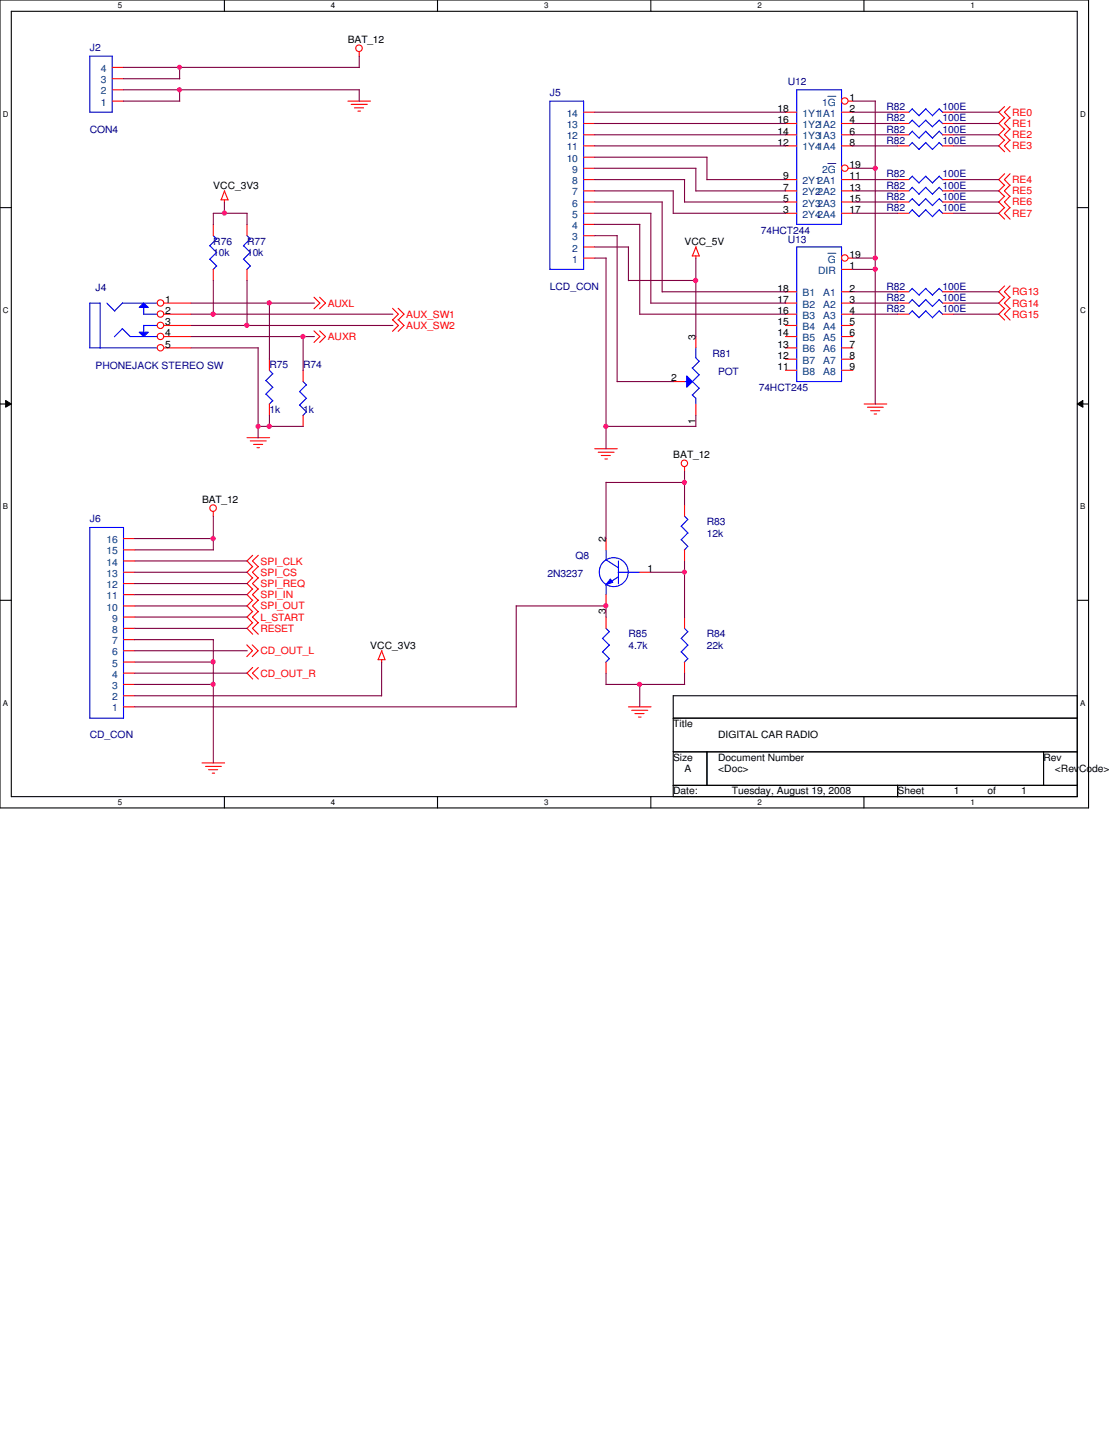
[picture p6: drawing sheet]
<svg xmlns="http://www.w3.org/2000/svg" width="216mm" height="279mm" viewBox="0 0 216 279" stroke-linecap="round" stroke-linejoin="round" font-family="sans-serif">
<path d="M0 0h211.9v157.3h-211.9zM2.2 2.2h207.5v152.9h-207.5z" fill="none" stroke="#000" stroke-width=".21"/>
<g fill="#fff">
<path d="M22.9 .3h.9v1.7h-.9z"/>
<path d="M22.9 155.4h.9v1.7h-.9z"/>
</g>
<path d="M43.7 0v2.2M43.7 155.1v2.2" fill="none" stroke="#000" stroke-width=".21"/>
<g fill="#fff">
<path d="M64.4 .3h.9v1.7h-.9z"/>
<path d="M64.4 155.4h.9v1.7h-.9z"/>
</g>
<path d="M85.2 0v2.2M85.2 155.1v2.2" fill="none" stroke="#000" stroke-width=".21"/>
<g fill="#fff">
<path d="M105.9 .3h.9v1.7h-.9z"/>
<path d="M105.9 155.4h.9v1.7h-.9z"/>
</g>
<path d="M126.7 0v2.2M126.7 155.1v2.2" fill="none" stroke="#000" stroke-width=".21"/>
<g fill="#fff">
<path d="M147.4 .3h.9v1.7h-.9z"/>
<path d="M147.4 155.4h.9v1.7h-.9z"/>
</g>
<path d="M168.2 0v2.2M168.2 155.1v2.2" fill="none" stroke="#000" stroke-width=".21"/>
<g fill="#fff">
<path d="M188.9 .3h.9v1.7h-.9z"/>
<path d="M188.9 155.4h.9v1.7h-.9z"/>
<path d="M.6 21.3h1.1v1.7h-1.1z"/>
<path d="M210.3 21.3h1.1v1.7h-1.1z"/>
<path d="M.6 59.5h1.1v1.8h-1.1z"/>
<path d="M210.3 59.5h1.1v1.8h-1.1z"/>
</g>
<path d="M0 40.4h2.2M209.7 40.4h2.2" fill="none" stroke="#000" stroke-width=".21"/>
<g fill="#fff">
<path d="M.6 97.7h1v1.8h-1z"/>
<path d="M210.3 97.7h1v1.8h-1z"/>
</g>
<path d="M0 78.7h2.2M209.7 78.7h2.2" fill="none" stroke="#000" stroke-width=".21"/>
<path d="M1.1 78l1.1 .7-1.1 .6zM209.7 78.7l1.1-.7v1.3z" fill="#000"/>
<path d="M1.1 78l1.1 .7-1.1 .6zM209.7 78.7l1.1-.7v1.3z" fill="none" stroke="#000" stroke-width=".19"/>
<g fill="#fff">
<path d="M.6 136h.9v1.7h-.9z"/>
<path d="M210.3 136h.9v1.7h-.9z"/>
</g>
<path d="M0 116.9h2.2M209.7 116.9h2.2M131.1 135.5h78.6v19.6h-78.6zM131.1 139.8h78.6M131.1 146.4h78.6M131.1 152.9h78.6M137.6 146.4v6.5M174.8 152.9v2.2M203.2 146.4v6.5" fill="none" stroke="#000" stroke-width=".21"/>
<g fill="none" stroke="#f00" stroke-width=".21">
<path d="M67.7 19.7h4.4M69.9 10.1v.9M165.1 19.7h.9M43 38.9h1.4M43.7 38.9v.5M43.7 37.2l.7 1.7M43.7 37.1l-.6 1.8M68.4 20.3h3.1M69 21h1.8M69.7 21.6h.5M113.6 39.3h2.2M113.6 37.2h2.2"/>
<path d="M113.6 35h2.2M113.6 32.8h2.2M113.6 30.6h2.2M113.6 28.4h2.2M113.6 26.2h2.2M113.6 24h2.2M113.6 21.8h2.2M152.9 39.3h2.2M152.9 37.2h2.2M152.9 35h2.2M152.9 28.4h2.2M152.9 26.2h2.2"/>
<path d="M152.9 24h2.2M152.9 21.8h2.2M163.8 39.3h2.2M163.8 37.2h2.2M163.8 35h2.2M163.8 28.4h2.2M163.8 26.2h2.2M163.8 24h2.2M163.8 21.8h2.2M165.1 32.8h.9M195.6 20.7l-1.2 1.1 1.2 1.2M195.6 22.9l-1.2 1.1 1.2 1.2"/>
<path d="M195.6 25.1l-1.2 1.1 1.2 1.1M195.6 27.3l-1.2 1.1 1.2 1.1M195.6 33.8l-1.2 1.2 1.2 1.1M195.6 36l-1.2 1.2 1.2 1.1M195.6 38.2l-1.2 1.1 1.2 1.2M196.6 20.7l-1.1 1.1 1.1 1.2M196.6 22.9l-1.1 1.1 1.1 1.2M196.6 25.1l-1.1 1.1 1.1 1.1M196.6 27.3l-1.1 1.1 1.1 1.1M196.6 33.8l-1.1 1.2 1.1 1.1M196.6 36l-1.1 1.2 1.1 1.1M196.6 38.2l-1.1 1.1 1.1 1.2"/>
<path d="M61.1 57.9l1.2 1.1-1.2 1.1M62.2 57.9l1.2 1.1-1.2 1.1M113.6 50.2h2.2M113.6 48.1h2.2M113.6 45.9h2.2M113.6 43.7h2.2M113.6 41.5h2.2M135.5 49.8v.5M135.5 48.1l.6 1.8M135.5 48l-.8 1.8h1.4M152.9 56.8h2.2M152.9 59h2.2"/>
<path d="M152.9 41.5h2.2M163.8 56.8h2.2M163.8 59h2.2M163.8 41.5h2.2M163.8 52.5h2.2M165.1 50.2h.9M174.8 56.8h2.2M174.8 59h2.2M183.5 56.8h2.2M183.5 59h2.2M195.6 40.4l-1.2 1.1 1.2 1.2M195.6 55.7l-1.2 1.1 1.2 1.2"/>
<path d="M195.6 57.9l-1.2 1.1 1.2 1.1M196.6 40.4l-1.1 1.1 1.1 1.2M196.6 55.7l-1.1 1.1 1.1 1.2M196.6 57.9l-1.1 1.1 1.1 1.1M61.1 64.4l1.2 1.1-1.2 1.2M62.2 64.4l1.2 1.1-1.2 1.2M76.4 62.2l1.2 1.2-1.2 1.1M76.4 60l1.2 1.2-1.2 1.1M77.5 62.2l1.2 1.2-1.2 1.1M77.5 60l1.2 1.2-1.2 1.1M152.9 61.2h2.2M152.9 63.4h2.2"/>
<path d="M152.9 65.5h2.2M152.9 67.7h2.2M152.9 69.9h2.2M152.9 72.1h2.2M163.8 61.2h2.2M163.8 63.4h2.2M163.8 65.5h2.2M163.8 67.7h2.2M163.8 69.9h2.2M163.8 72.1h2.2M168.2 78.7h4.4M168.9 79.3h3.1"/>
<path d="M169.5 80h1.8M174.8 61.2h2.2M183.5 61.2h2.2M195.6 60l-1.2 1.2 1.2 1.1M196.6 60l-1.1 1.2 1.1 1.1M41.5 99.6v.9M48.1 85.2h4.4M48.7 85.9h3.1M49.4 86.5h1.7M50 87.2h.5M115.8 87.4h4.4M116.5 88.1h3"/>
<path d="M117.1 88.7h1.7M117.8 89.4h.4M133.3 90.9v.9M170.2 80.6h.4M24 118h2.2M24 115.8h2.2M24 113.6h2.2M24 111.4h2.2M24 109.2h2.2M24 107.1h2.2M24 104.9h2.2M49.2 110.3l-1.1 1.1 1.1 1.2"/>
<path d="M49.2 112.5l-1.1 1.1 1.1 1.1M49.2 114.6l-1.1 1.2 1.1 1.1M49.2 116.8l-1.1 1.2 1.1 1.1M49.2 119l-1.1 1.1 1.1 1.2M49.2 108.1l-1.1 1.1 1.1 1.2M50.3 110.3l-1.2 1.1 1.2 1.2M50.3 112.5l-1.2 1.1 1.2 1.1M50.3 114.6l-1.2 1.2 1.2 1.1M50.3 116.8l-1.2 1.2 1.2 1.1M50.3 119l-1.2 1.1 1.2 1.2M50.3 108.1l-1.2 1.1 1.2 1.2M24 137.6h2.2"/>
<path d="M24 135.5h2.2M24 133.3h2.2M24 131.1h2.2M24 128.9h2.2M24 126.7h2.2M24 124.5h2.2M24 122.3h2.2M24 120.1h2.2M48 125.6l1.1 1.1-1.1 1.1M49.1 125.6l1.1 1.1-1.1 1.1M49.2 121.2l-1.1 1.1 1.1 1.2M49.2 130l-1.1 1.1 1.1 1.1"/>
<path d="M50.3 121.2l-1.2 1.1 1.2 1.2M50.3 130l-1.2 1.1 1.2 1.1M73.6 128.4h1.3M74.3 128.4v.5M74.3 126.7l.7 1.8M74.3 126.7l-.7 1.7M122.3 137.6h4.4M123 138.3h3.1M123.6 138.9h1.8M124.3 139.6h.5M39.3 148.5h4.4M40 149.2h3.1"/>
<path d="M40.6 149.9h1.8M41.3 150.5h.5"/>
<circle cx="69.9" cy="9.4" r=".64"/>
<circle cx="164.5" cy="19.7" r=".63"/>
<circle cx="164.5" cy="32.7" r=".63"/>
<circle cx="164.5" cy="50.2" r=".63"/>
<circle cx="41.5" cy="98.9" r=".64"/>
<circle cx="133.2" cy="90.2" r=".63"/>
</g>
<g fill="none" stroke="#00f" stroke-width=".21">
<path d="M107.1 19.7h6.5v32.8h-6.5zM155.1 17.5h8.7v26.2h-8.7zM155.1 48.1h8.7v26.2h-8.7zM177.6 56.2l1.3 1.3M177.6 58.3l1.3 1.4M177.6 56.1l-.6 .7M177.6 58.3l-.6 .7M180.2 56.2l1.4 1.3M180.2 58.3l1.4 1.4M180.3 56.1l-1.4 1.3M180.3 58.3l-1.4 1.3M182.8 56.2l.8 .7"/>
<path d="M182.8 58.3l.8 .8M182.9 56.1l-1.4 1.3M182.9 58.3l-1.4 1.3M177.6 60.5l1.3 1.4M177.6 60.5l-.6 .7M180.2 60.5l1.4 1.4M180.3 60.5l-1.4 1.3M182.8 60.5l.8 .7M182.9 60.5l-1.4 1.3M17.5 102.7h6.5v37.1h-6.5z"/>
</g>
<path d="M161.2 18.8h1.5M161.2 31.8h1.5M161.2 49.3h1.5" fill="none" stroke="#004080" stroke-width=".19"/>
<path d="M27.1 59.9l.9-.9 .9 .9z" fill="#00f"/>
<path d="M27.1 59.9l.9-.9 .9 .9z" fill="none" stroke="#00f" stroke-width=".21"/>
<path d="M27.1 64.7h1.8l-.9 .8z" fill="#00f"/>
<g fill="none" stroke="#00f" stroke-width=".21">
<path d="M177.6 21.2l1.3 1.4M177.6 21.2l-.6 .6M180.2 21.2l1.4 1.4M180.3 21.2l-1.4 1.3M182.8 21.2l.8 .7M182.9 21.2l-1.4 1.3M17.5 59h2M17.5 59v8.7h13.1M19.5 59v8.8M20.8 59l1.6 1.6M23.8 59h6.8M23.9 59l-1.6 1.5"/>
<path d="M28 59.9v1.3M23.8 64l1.6 1.5h5.2M23.8 64l-1.5 1.6M27.1 64.7h1.8l-.9 .8zM28 63.3v1.4M28 63.4h2.6M28 61.2h2.6M118 107.1v2M118 113.8v2M118 109l2.4 1.6M120.4 111.4h4.1M120.4 109.2v4.5"/>
<path d="M120.4 112.3l-2.5 1.6"/>
<circle cx="119.5" cy="111.4" r="2.82"/>
</g>
<g fill="none" stroke="#f00" stroke-width=".21">
<path d="M174.8 21.8h2.2M183.5 21.8h2.2M31.9 59h5.3M31.9 61.2h5.3M31.9 63.4h5.3M31.9 65.5h5.3M31.9 67.7h5.3"/>
<circle cx="31.2" cy="59" r=".63"/>
<circle cx="31.2" cy="61.2" r=".63"/>
<circle cx="31.2" cy="65.5" r=".63"/>
<circle cx="31.2" cy="63.4" r=".63"/>
<circle cx="31.2" cy="67.7" r=".63"/>
</g>
<path d="M118.8 112.7l.5 .7-1.3 .4z" fill="#00f"/>
<g fill="none" stroke="#00f" stroke-width=".21">
<path d="M17.5 10.9h4.3v10.9h-4.3zM177.6 23.4l1.3 1.3M177.6 25.6l1.3 1.3M177.6 23.4l-.6 .6M177.6 25.5l-.6 .7M180.2 23.4l1.4 1.3M180.2 25.6l1.4 1.3M180.3 23.4l-1.4 1.3M180.3 25.5l-1.4 1.4M182.8 23.4l.8 .7M182.8 25.6l.8 .7M182.9 23.4l-1.4 1.3"/>
<path d="M182.9 25.5l-1.4 1.4M118.8 112.7l.5 .7-1.3 .4zM132.6 102.4l1.3 1.4M132.6 105.1l1.3 1.3M133.3 100.5l.6 .7M133.9 101.1l-1.3 1.4M133.9 103.8l-1.3 1.3M133.9 106.4l-.7 .7M117.3 124.3l1.4 1.3M117.3 126.9l1.4 1.4M118 122.3l.7 .7M118.6 123l-1.3 1.3"/>
<path d="M118.6 125.6l-1.3 1.4M118.6 128.2l-.7 .7M132.6 124.3l1.3 1.3M132.6 126.9l1.3 1.4M133.3 122.3l.6 .7M133.9 123l-1.3 1.3M133.9 125.6l-1.3 1.4M133.9 128.2l-.7 .7"/>
</g>
<g fill="none" stroke="#f00" stroke-width=".21">
<path d="M21.8 19.7h2.2M21.8 17.5h2.2M21.8 15.3h2.2M21.8 13.1h2.2M174.8 24h2.2M174.8 26.2h2.2M183.5 24h2.2M183.5 26.2h2.2M133.3 98.3v2.2M118 104.9v2.2M118 115.8v2.2M124.5 111.4h2.2"/>
<path d="M133.3 107.1v2.1M118 120.1v2.2M118 128.9v2.2M133.3 120.1v2.2M133.3 128.9v2.2"/>
</g>
<path d="M133.7 73.2l1.1 1.1-1.1 1.1z" fill="#00f"/>
<g fill="none" stroke="#00f" stroke-width=".21">
<path d="M177.6 27.8l1.3 1.3M177.6 34.3l1.3 1.3M177.6 36.5l1.3 1.3M177.6 38.7l1.3 1.3M177.6 27.7l-.6 .7M177.6 34.3l-.6 .7M177.6 36.4l-.6 .8M177.6 38.7l-.6 .6M180.2 27.8l1.4 1.3M180.2 34.3l1.4 1.3M180.2 36.5l1.4 1.3M180.2 38.7l1.4 1.3"/>
<path d="M180.3 27.7l-1.4 1.4M180.3 34.3l-1.4 1.3M180.3 36.4l-1.4 1.4M180.3 38.7l-1.4 1.3M182.8 27.8l.8 .6M182.8 34.3l.8 .7M182.8 36.5l.8 .7M182.8 38.7l.8 .7M182.9 27.7l-1.4 1.4M182.9 34.3l-1.4 1.3M182.9 36.4l-1.4 1.4M182.9 38.7l-1.4 1.3"/>
<path d="M40.9 47.8l1.3 1.4M40.9 50.5l1.3 1.3M41.5 45.9l.7 .7M42.2 46.5l-1.4 1.4M42.2 49.1l-1.4 1.4M42.2 51.8l-.7 .7M47.4 47.8l1.4 1.4M47.4 50.5l1.4 1.3M48.1 45.9l.7 .7M48.7 46.5l-1.3 1.4M48.7 49.1l-1.3 1.4M48.7 51.8l-.7 .7"/>
<path d="M177.6 40.9l1.3 1.3M177.6 40.8l-.6 .7M180.2 40.9l1.4 1.3M180.3 40.8l-1.4 1.4M182.8 40.9l.8 .7M182.9 40.8l-1.4 1.4M51.8 74.1l1.3 1.3M51.8 76.7l1.3 1.4M52.5 72.1l.6 .7M53.1 72.8l-1.4 1.3M53.1 75.4l-1.4 1.4M53.1 78l-.7 .7"/>
<path d="M58.3 76.2l1.4 1.4M58.3 78.9l1.4 1.3M59 74.3l.7 .7-1.4 1.3M59.6 77.6l-1.3 1.3M133.2 74.3h.5M133.7 73.2l1.1 1.1-1.1 1.1zM134.7 74.3l1.4 1.3M134.7 71.6l1.4 1.4M135.4 69.6l.7 .8M135.5 67.7v2M136.1 75.6l-1.4 1.3 .8 .6v1.2M136.1 72.9l-1.3 1.4"/>
<path d="M136.1 70.3l-1.3 1.4M59.6 80.2l-.6 .7"/>
</g>
<g fill="none" stroke="#f00" stroke-width=".21">
<path d="M174.8 28.4h2.2M174.8 35h2.2M174.8 37.2h2.2M174.8 39.3h2.2M183.5 28.4h2.2M183.5 35h2.2M183.5 37.2h2.2M183.5 39.3h2.2M41.5 43.7v2.2M41.5 52.5v2.1M48.1 43.7v2.2M48.1 52.5v2.1"/>
<path d="M174.8 41.5h2.2M183.5 41.5h2.2M52.5 69.9v2.2M52.5 78.7v2.2M59 72.1v2.2M131.1 74.3h2.2M135.5 65.5v2.2M135.5 78.7v2.2M59 80.9v2.1"/>
</g>
<g fill="none" stroke="#800040" stroke-width=".21">
<path d="M24 13.1h46M24 19.7h11M24 17.5h46M24 15.3h11M35 13.1v2.3M35 17.5v2.2M69.9 10.9v2.3M69.9 17.5v2.2M166 19.7h4.4M170.4 19.7v59M43.7 39.3v2.3M115.8 21.8h37.2"/>
<path d="M115.8 28.4h37.2M115.8 30.6h21.9M115.8 35h17.5M115.8 37.2h15.3M115.8 32.8h19.7M115.8 39.3h13.1v17.6M115.8 24h37.2M115.8 26.2h37.2M131.1 37.2v4.4M133.3 35v4.4M133.3 39.3h19.7M135.5 37.2h17.5"/>
<path d="M135.5 32.8v4.4M137.6 30.6v4.4M137.6 35h15.4M166 21.8h8.8M166 28.4h8.8M166 35h8.8M166 37.2h8.8M166 32.8h4.4M166 39.3h8.8M166 24h8.8M166 26.2h8.8M185.7 21.8h8.8"/>
<path d="M185.7 28.4h8.8M185.7 35h8.8M185.7 37.2h8.8M185.7 39.3h8.8M185.7 24h8.8M185.7 26.2h8.8M37.2 59h24M41.5 54.6v6.6M48.1 41.5v2.2M48.1 54.6v8.8M48.1 41.5h-6.6v2.2M52.5 59v11"/>
<path d="M115.8 41.5h10.9M115.8 43.7h8.8M115.8 50.2h2.2M115.8 48.1h6.6M115.8 45.9h4.4l-.1 28.4h11M118 50.2v37.2M122.3 48.1v6.6M122.3 54.6h13.2M124.5 43.7v17.5M126.7 41.5v17.5h26.3M128.9 56.8h24.1M131.1 41.5h21.9"/>
<path d="M135.5 50.2v15.3M166 59h8.8M166 41.5h8.8M166 56.8h8.8M166 50.2h4.4M166 52.5h4.4M185.7 59h8.8M185.7 41.5h8.8M185.7 56.8h8.8M37.2 65.5h24M37.2 61.2h39.3M37.2 63.4h39.3"/>
<path d="M37.2 67.7h13.1M50.2 67.7v17.6M59 65.5v6.6M124.5 61.2h28.5M166 61.2h8.8M185.7 61.2h8.8M50.2 83h8.9M52.5 80.9v2.2M117.9 83h17.6M118 93.9v11M118 93.9h15.3M133.3 91.8v6.5"/>
<path d="M135.5 80.9v2.2M26.2 104.9h15.4M26.2 107.1h15.4M26.2 111.4h21.9M26.2 113.6h21.9M26.2 115.8h21.9M26.2 118h21.9M26.2 109.2h21.9M41.5 100.5v6.6M100.5 118h17.5M100.5 117.9v19.7M118 118v2.2"/>
<path d="M126.7 111.4h6.6M133.3 109.2v11M26.2 124.5h15.3M26.2 135.5h48.1M26.2 120.1h21.9M26.2 122.3h21.9M26.2 126.7h21.9M26.2 131.1h21.9M26.2 137.6h74.3M26.2 128.9h15.4M26.2 133.3h15.4M41.5 124.5v24"/>
<path d="M74.3 128.9v6.6M118 131.1v2.2M118 133.3h15.3M124.5 133.2v4.4M133.3 131v2.3"/>
</g>
<circle cx="50.2" cy="83" r=".43" fill="#f0f"/>
<circle cx="50.2" cy="83" r=".43" fill="none" stroke="#f0f" stroke-width=".21"/>
<circle cx="34.9" cy="13.1" r=".4" fill="#f0f"/>
<circle cx="34.9" cy="13.1" r=".4" fill="none" stroke="#f0f" stroke-width=".21"/>
<circle cx="59" cy="65.5" r=".43" fill="#f0f"/>
<circle cx="59" cy="65.5" r=".43" fill="none" stroke="#f0f" stroke-width=".21"/>
<circle cx="52.4" cy="59" r=".43" fill="#f0f"/>
<circle cx="52.4" cy="59" r=".43" fill="none" stroke="#f0f" stroke-width=".21"/>
<circle cx="52.4" cy="83" r=".43" fill="#f0f"/>
<circle cx="52.4" cy="83" r=".43" fill="none" stroke="#f0f" stroke-width=".21"/>
<circle cx="34.9" cy="17.5" r=".42" fill="#f0f"/>
<circle cx="34.9" cy="17.5" r=".42" fill="none" stroke="#f0f" stroke-width=".21"/>
<circle cx="41.5" cy="61.2" r=".43" fill="#f0f"/>
<circle cx="41.5" cy="61.2" r=".43" fill="none" stroke="#f0f" stroke-width=".21"/>
<circle cx="43.7" cy="41.5" r=".43" fill="#f0f"/>
<circle cx="43.7" cy="41.5" r=".43" fill="none" stroke="#f0f" stroke-width=".21"/>
<circle cx="48" cy="63.3" r=".43" fill="#f0f"/>
<circle cx="48" cy="63.3" r=".43" fill="none" stroke="#f0f" stroke-width=".21"/>
<circle cx="117.9" cy="83" r=".43" fill="#f0f"/>
<circle cx="117.9" cy="83" r=".43" fill="none" stroke="#f0f" stroke-width=".21"/>
<circle cx="135.4" cy="54.6" r=".43" fill="#f0f"/>
<circle cx="135.4" cy="54.6" r=".43" fill="none" stroke="#f0f" stroke-width=".21"/>
<circle cx="41.5" cy="104.9" r=".43" fill="#f0f"/>
<circle cx="41.5" cy="104.9" r=".43" fill="none" stroke="#f0f" stroke-width=".21"/>
<circle cx="41.5" cy="128.9" r=".43" fill="#f0f"/>
<circle cx="41.5" cy="128.9" r=".43" fill="none" stroke="#f0f" stroke-width=".21"/>
<circle cx="41.5" cy="133.2" r=".42" fill="#f0f"/>
<circle cx="41.5" cy="133.2" r=".42" fill="none" stroke="#f0f" stroke-width=".21"/>
<circle cx="133.2" cy="111.4" r=".4" fill="#f0f"/>
<circle cx="133.2" cy="111.4" r=".4" fill="none" stroke="#f0f" stroke-width=".21"/>
<circle cx="117.9" cy="117.9" r=".43" fill="#f0f"/>
<circle cx="117.9" cy="117.9" r=".43" fill="none" stroke="#f0f" stroke-width=".21"/>
<circle cx="133.2" cy="93.9" r=".42" fill="#f0f"/>
<circle cx="133.2" cy="93.9" r=".42" fill="none" stroke="#f0f" stroke-width=".21"/>
<circle cx="170.4" cy="32.8" r=".43" fill="#f0f"/>
<circle cx="170.4" cy="32.8" r=".43" fill="none" stroke="#f0f" stroke-width=".21"/>
<circle cx="170.4" cy="52.4" r=".43" fill="#f0f"/>
<circle cx="170.4" cy="52.4" r=".43" fill="none" stroke="#f0f" stroke-width=".21"/>
<circle cx="170.4" cy="50.2" r=".43" fill="#f0f"/>
<circle cx="170.4" cy="50.2" r=".43" fill="none" stroke="#f0f" stroke-width=".21"/>
<circle cx="124.5" cy="133.2" r=".42" fill="#f0f"/>
<circle cx="124.5" cy="133.2" r=".42" fill="none" stroke="#f0f" stroke-width=".21"/>
<g font-size="1.9" fill="#000080">
<text x="17.5" y="9.9">J2</text>
<text x="153.4" y="16.6">U12</text>
<text x="107.1" y="18.6">J5</text>
<text x="172.6" y="21.5">R82</text>
<text x="172.6" y="23.6">R82</text>
<text x="183.5" y="21.5">100E</text>
<text x="183.5" y="23.6">100E</text>
<text x="17.5" y="25.8">CON4</text>
<text x="172.6" y="25.8">R82</text>
<text x="172.6" y="28">R82</text>
<text x="183.5" y="25.8">100E</text>
<text x="183.5" y="28">100E</text>
<text x="172.6" y="34.5">R82</text>
<text x="183.5" y="34.5">100E</text>
<text x="172.6" y="36.7">R82</text>
<text x="172.6" y="38.9">R82</text>
<text x="172.6" y="41.1">R82</text>
<text x="183.5" y="36.7">100E</text>
<text x="183.5" y="38.9">100E</text>
<text x="183.5" y="41.1">100E</text>
<text x="41.5" y="47.7">R76</text>
<text x="48.1" y="47.7">R77</text>
<text x="148.1" y="45.5">74HCT244</text>
<text x="153.4" y="47.2">U13</text>
<text x="41.5" y="49.9">10k</text>
<text x="48.1" y="49.9">10k</text>
<text x="18.6" y="56.6">J4</text>
<text x="107.1" y="56.4">LCD_CON</text>
<text x="172.6" y="56.4">R82</text>
<text x="172.6" y="58.6">R82</text>
<text x="183.5" y="56.4">100E</text>
<text x="183.5" y="58.6">100E</text>
<text x="172.6" y="60.8">R82</text>
<text x="183.5" y="60.8">100E</text>
<text x="18.6" y="71.9">PHONEJACK STEREO SW</text>
<text x="52.5" y="71.7">R75</text>
<text x="59" y="71.7">R74</text>
<text x="138.7" y="69.5">R81</text>
<text x="139.8" y="73">POT</text>
<text x="147.7" y="76.1">74HCT245</text>
<text x="52.5" y="80.4">1k</text>
<text x="59" y="80.4">1k</text>
<text x="17.5" y="101.6">J6</text>
<text x="137.6" y="102.3">R83</text>
<text x="137.6" y="104.5">12k</text>
<text x="106.6" y="112.3">2N3237</text>
<text x="112.1" y="108.8">Q8</text>
<text x="122.3" y="124.1">R85</text>
<text x="137.6" y="124.1">R84</text>
<text x="122.3" y="126.3">4.7k</text>
<text x="137.6" y="126.3">22k</text>
<text x="17.5" y="143.8">CD_CON</text>
</g>
<g font-size="1.9">
<text x="67.7" y="8.3">BAT_12</text>
<text x="151.4" y="21.8">18</text>
<text x="165.4" y="19.6">1</text>
<text x="165.4" y="21.8">2</text>
<text x="151.4" y="24">16</text>
<text x="151.4" y="26.2">14</text>
<text x="151.4" y="28.4">12</text>
<text x="165.4" y="24">4</text>
<text x="165.4" y="26.2">6</text>
<text x="165.4" y="28.4">8</text>
<text x="152.5" y="34.9">9</text>
<text x="165.4" y="32.7">19</text>
<text x="165.4" y="34.9">11</text>
<text x="41.5" y="36.7">VCC_3V3</text>
<text x="152.5" y="37.1">7</text>
<text x="152.5" y="39.3">5</text>
<text x="152.5" y="41.5">3</text>
<text x="165.4" y="37.1">13</text>
<text x="165.4" y="39.3">15</text>
<text x="165.4" y="41.5">17</text>
<text x="133.3" y="47.7">VCC_5V</text>
<text x="165.4" y="50.2">19</text>
<text x="165.4" y="52.4">1</text>
<text x="32.1" y="59">1</text>
<text x="151.4" y="56.8">18</text>
<text x="151.4" y="59">17</text>
<text x="165.4" y="56.8">2</text>
<text x="165.4" y="59">3</text>
<text x="32.1" y="61.1">2</text>
<text x="32.1" y="63.3">3</text>
<text x="32.1" y="65.5">4</text>
<text x="151.4" y="61.1">16</text>
<text x="151.4" y="63.3">15</text>
<text x="151.4" y="65.5">14</text>
<text x="165.4" y="61.1">4</text>
<text x="165.4" y="63.3">5</text>
<text x="165.4" y="65.5">6</text>
<text x="32.1" y="67.7">5</text>
<text x="135.4" y="66.2" transform="rotate(-90 135.4 66.2)">3</text>
<text x="151.4" y="67.7">13</text>
<text x="151.4" y="69.9">12</text>
<text x="165.4" y="67.7">7</text>
<text x="165.4" y="69.9">8</text>
<text x="130.6" y="74.3">2</text>
<text x="151.4" y="72.1">11</text>
<text x="165.4" y="72.1">9</text>
<text x="135.4" y="82.5" transform="rotate(-90 135.4 82.5)">1</text>
<text x="131.1" y="89.2">BAT_12</text>
<text x="39.3" y="97.9">BAT_12</text>
<text x="117.9" y="105.5" transform="rotate(-90 117.9 105.5)">2</text>
<text x="126.1" y="111.4">1</text>
<text x="117.9" y="119.6" transform="rotate(-90 117.9 119.6)">3</text>
<text x="72.1" y="126.3">VCC_3V3</text>
<text x="131.1" y="141.6">Title</text>
<text x="139.8" y="143.8">DIGITAL CAR RADIO</text>
<text x="131.1" y="148.2">Size</text>
<text x="139.8" y="148.2">Document Number</text>
<text x="203.2" y="148.2">Rev</text>
<text x="131.1" y="154.7">Date:</text>
<text x="133.3" y="150.3">A</text>
<text x="139.8" y="150.3">&lt;Doc&gt;</text>
<text x="142.5" y="154.7">Tuesday, August 19, 2008</text>
<text x="174.8" y="154.7">Sheet</text>
<text x="185.7" y="154.7">1</text>
<text x="192.2" y="154.7">of</text>
<text x="198.8" y="154.7">1</text>
<text x="205.4" y="150.3">&lt;RevCode&gt;</text>
</g>
<g font-size="1.9" fill="#004080">
<text x="19.6" y="16.2">3</text>
<text x="19.6" y="14">4</text>
<text x="19.6" y="20.6">1</text>
<text x="19.6" y="18.4">2</text>
<text x="110.3" y="22.7">14</text>
<text x="156.2" y="22.7">1Y11A1</text>
<text x="160.1" y="20.6">1G</text>
<text x="110.3" y="29.3">11</text>
<text x="110.3" y="27.1">12</text>
<text x="110.3" y="24.9">13</text>
<text x="156.2" y="24.9">1Y21A2</text>
<text x="156.2" y="27.1">1Y31A3</text>
<text x="156.2" y="29.3">1Y41A4</text>
<text x="110.3" y="31.5">10</text>
<text x="111.4" y="35.9">8</text>
<text x="111.4" y="33.7">9</text>
<text x="156.2" y="35.9">2Y12A1</text>
<text x="160.1" y="33.7">2G</text>
<text x="111.4" y="40.2">6</text>
<text x="111.4" y="38.1">7</text>
<text x="156.2" y="38.1">2Y22A2</text>
<text x="156.2" y="40.2">2Y32A3</text>
<text x="111.4" y="46.8">3</text>
<text x="111.4" y="44.6">4</text>
<text x="111.4" y="42.4">5</text>
<text x="156.2" y="42.4">2Y42A4</text>
<text x="111.4" y="51.1">1</text>
<text x="111.4" y="49">2</text>
<text x="159.3" y="53.3">DIR</text>
<text x="161.2" y="51.1">G</text>
<text x="156.2" y="57.7">B1</text>
<text x="156.2" y="59.9">B2</text>
<text x="160.3" y="57.7">A1</text>
<text x="160.3" y="59.9">A2</text>
<text x="156.2" y="62.1">B3</text>
<text x="156.2" y="64.3">B4</text>
<text x="160.3" y="62.1">A3</text>
<text x="160.3" y="64.3">A4</text>
<text x="156.2" y="66.4">B5</text>
<text x="156.2" y="68.6">B6</text>
<text x="156.2" y="70.8">B7</text>
<text x="160.3" y="66.4">A5</text>
<text x="160.3" y="68.6">A6</text>
<text x="160.3" y="70.8">A7</text>
<text x="156.2" y="73">B8</text>
<text x="160.3" y="73">A8</text>
<text x="20.7" y="108">15</text>
<text x="20.7" y="105.7">16</text>
<text x="20.7" y="112.3">13</text>
<text x="20.7" y="110.1">14</text>
<text x="20.7" y="118.9">10</text>
<text x="20.7" y="116.7">11</text>
<text x="20.7" y="114.5">12</text>
<text x="21.8" y="125.4">7</text>
<text x="21.8" y="123.2">8</text>
<text x="21.8" y="121">9</text>
<text x="21.8" y="132">4</text>
<text x="21.8" y="129.8">5</text>
<text x="21.8" y="127.6">6</text>
<text x="21.8" y="136.4">2</text>
<text x="21.8" y="134.2">3</text>
<text x="21.8" y="138.5">1</text>
</g>
<g font-size="1.9" fill="#f00">
<text x="197.1" y="22.6">RE0</text>
<text x="197.1" y="24.7">RE1</text>
<text x="197.1" y="26.9">RE2</text>
<text x="197.1" y="29.1">RE3</text>
<text x="197.1" y="35.6">RE4</text>
<text x="197.1" y="37.8">RE5</text>
<text x="197.1" y="40">RE6</text>
<text x="197.1" y="42.2">RE7</text>
<text x="63.8" y="59.7">AUXL</text>
<text x="197.1" y="57.5">RG13</text>
<text x="197.1" y="59.7">RG14</text>
<text x="79.1" y="64.1">AUX_SW2</text>
<text x="79.1" y="61.8">AUX_SW1</text>
<text x="197.1" y="61.8">RG15</text>
<text x="63.8" y="66.3">AUXR</text>
<text x="50.7" y="112.1">SPI_CS</text>
<text x="50.7" y="109.9">SPI_CLK</text>
<text x="50.7" y="114.3">SPI_REQ</text>
<text x="50.7" y="116.5">SPI_IN</text>
<text x="50.7" y="118.7">SPI_OUT</text>
<text x="50.7" y="120.9">L_START</text>
<text x="50.7" y="123">RESET</text>
<text x="50.7" y="131.8">CD_OUT_R</text>
<text x="50.7" y="127.4">CD_OUT_L</text>
</g>
<g font-size="1.6">
<text x="22.9" y="1.7">5</text>
<text x="64.4" y="1.7">4</text>
<text x="105.9" y="1.7">3</text>
<text x="147.4" y="1.7">2</text>
<text x="188.9" y="1.7">1</text>
<text x=".6" y="22.7">D</text>
<text x="210.3" y="22.7">D</text>
<text x=".6" y="60.9">C</text>
<text x="210.3" y="60.9">C</text>
<text x=".6" y="99.1">B</text>
<text x="210.3" y="99.1">B</text>
<text x=".6" y="137.4">A</text>
<text x="210.3" y="137.4">A</text>
<text x="22.9" y="156.8">5</text>
<text x="64.4" y="156.8">4</text>
<text x="105.9" y="156.8">3</text>
<text x="147.4" y="156.8">2</text>
<text x="188.9" y="156.8">1</text>
</g>
</svg>
